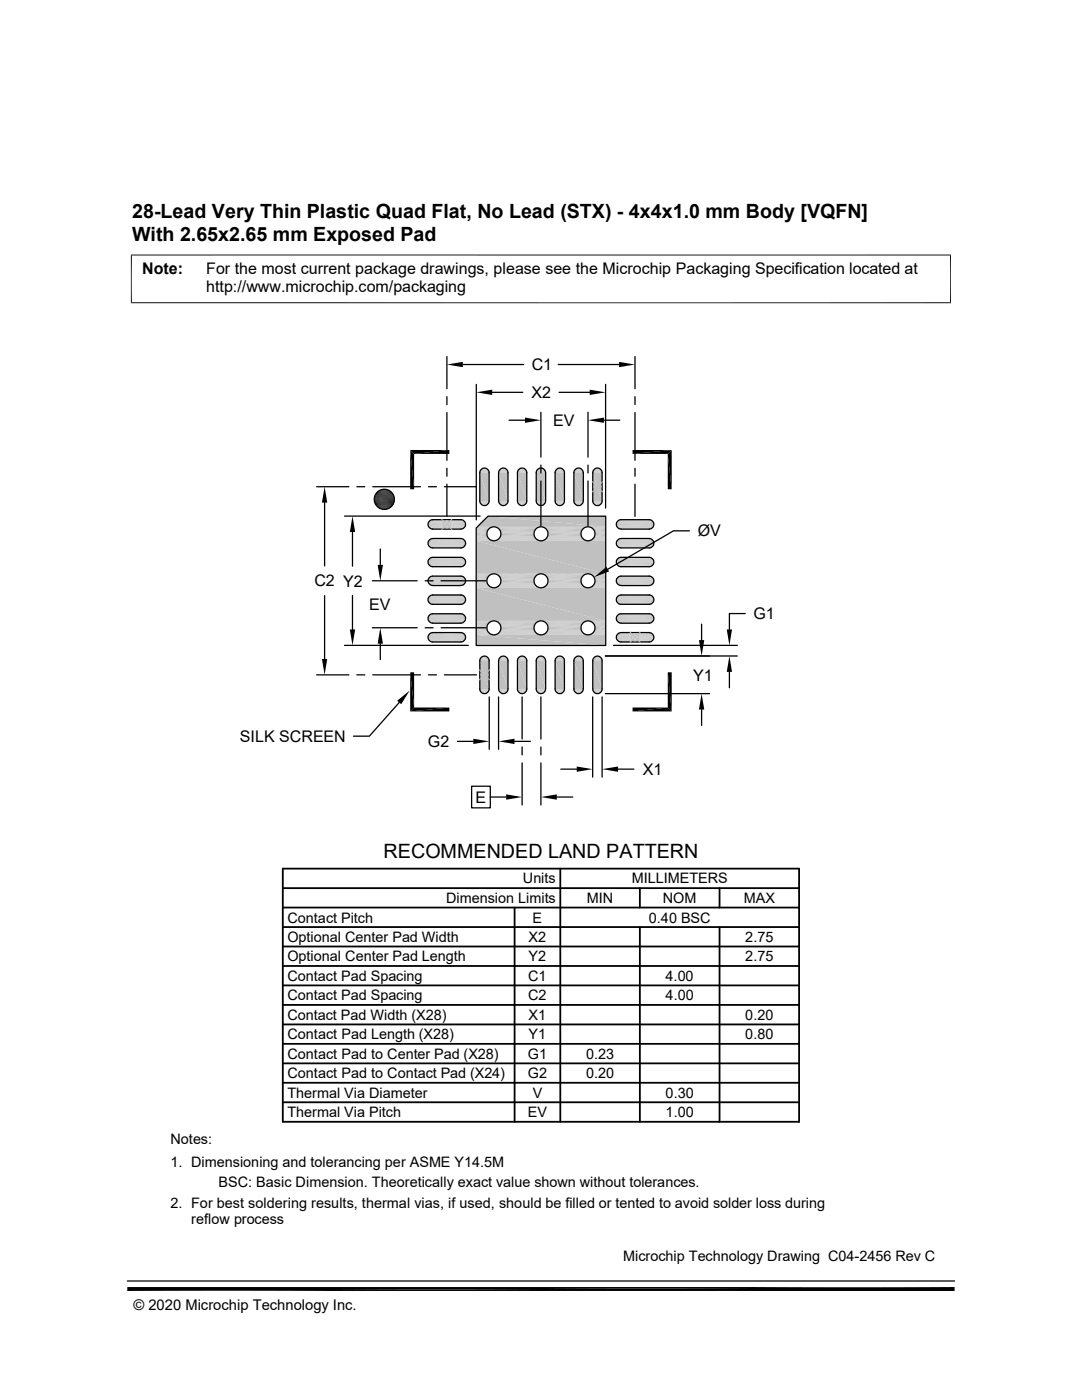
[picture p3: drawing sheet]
<svg xmlns="http://www.w3.org/2000/svg" width="216mm" height="279mm" viewBox="0 0 216 279" stroke-linecap="round" stroke-linejoin="round" font-family="sans-serif">
<g fill="#c0c0c0">
<path d="M107.8 93.4h.3z"/>
<path d="M107.9 93.4h.2z"/>
<path d="M119 93.4h.5z"/>
<path d="M119.1 93.4h.4z"/>
<path d="M115.2 93.4h.5z"/>
<path d="M115.4 93.4h.3z"/>
<path d="M111.4 93.4h.6z"/>
<path d="M111.6 93.4h.4z"/>
<path d="M103.9 93.4h.5z"/>
<path d="M104.1 93.4h.3z"/>
<path d="M100.2 93.4h.5z"/>
<path d="M100.3 93.4h.4z"/>
<path d="M96.4 93.4h.5z"/>
<path d="M96.6 93.4h.3z"/>
<path d="M107.6 93.5h.7z"/>
<path d="M107.8 93.4l.5 .1z"/>
<path d="M118.8 93.5h.8z"/>
<path d="M119 93.4l.6 .1z"/>
<path d="M115 93.5h.9z"/>
<path d="M115.2 93.4l.7 .1z"/>
<path d="M111.3 93.5h.8z"/>
<path d="M111.4 93.4l.7 .1z"/>
<path d="M103.8 93.5h.8z"/>
<path d="M103.9 93.4l.7 .1z"/>
<path d="M100 93.5h.8z"/>
<path d="M100.2 93.4l.6 .1z"/>
<path d="M96.2 93.5h.9z"/>
<path d="M96.4 93.4l.7 .1z"/>
<path d="M107.4 93.6h1.1z"/>
<path d="M107.6 93.5l.9 .1z"/>
<path d="M118.6 93.6h1.2z"/>
<path d="M118.8 93.5l1 .1z"/>
<path d="M114.9 93.6h1.1z"/>
<path d="M115 93.5l1 .1z"/>
<path d="M111.1 93.6h1.2z"/>
<path d="M111.3 93.5l1 .1z"/>
<path d="M103.6 93.6h1.2z"/>
<path d="M103.8 93.5l1 .1z"/>
<path d="M99.9 93.6h1.1z"/>
<path d="M100 93.5l1 .1z"/>
<path d="M96.1 93.6h1.1z"/>
<path d="M96.2 93.5l1 .1z"/>
<path d="M107.3 93.7l.1-.1 1.2 .1z"/>
<path d="M107.4 93.6l1.2 .1z"/>
<path d="M118.6 93.6l1.3 .1h-1.4z"/>
<path d="M118.6 93.6h1.2l.1 .1z"/>
<path d="M114.9 93.6l1.2 .1h-1.3z"/>
<path d="M114.9 93.6h1.1l.1 .1z"/>
<path d="M111.1 93.6l1.3 .1h-1.4z"/>
<path d="M111.1 93.6h1.2l.1 .1z"/>
<path d="M103.6 93.6l1.3 .1h-1.4z"/>
<path d="M103.6 93.6h1.2l.1 .1z"/>
<path d="M99.9 93.6l1.2 .1h-1.4z"/>
<path d="M99.9 93.6h1.1l.1 .1z"/>
<path d="M96.1 93.6l1.3 .1h-1.4z"/>
<path d="M96.1 93.6h1.1l.2 .1z"/>
<path d="M107.3 93.7l1.4 .1h-1.5z"/>
<path d="M107.3 93.7h1.3l.1 .1z"/>
<path d="M118.5 93.7l1.5 .1h-1.6z"/>
<path d="M118.5 93.7h1.4l.1 .1z"/>
<path d="M114.8 93.7l1.4 .1h-1.5z"/>
<path d="M114.8 93.7h1.3l.1 .1z"/>
<path d="M111 93.7l1.5 .1h-1.6z"/>
<path d="M111 93.7h1.4l.1 .1z"/>
<path d="M103.5 93.7l1.5 .1h-1.6z"/>
<path d="M103.5 93.7h1.4l.1 .1z"/>
<path d="M99.7 93.7l1.5 .1h-1.6z"/>
<path d="M99.7 93.7h1.4l.1 .1z"/>
<path d="M96 93.7l1.5 .1h-1.6z"/>
<path d="M96 93.7h1.4l.1 .1z"/>
<path d="M107.2 93.8l1.6 .2h-1.7z"/>
<path d="M107.2 93.8h1.5l.1 .2z"/>
<path d="M118.4 93.8l1.7 .2h-1.8z"/>
<path d="M118.4 93.8h1.6l.1 .2z"/>
<path d="M114.7 93.8l1.6 .2h-1.7z"/>
<path d="M114.7 93.8h1.5l.1 .2z"/>
<path d="M110.9 93.8l1.7 .2h-1.8z"/>
<path d="M110.9 93.8h1.6l.1 .2z"/>
<path d="M103.4 93.8l1.7 .2h-1.8z"/>
<path d="M103.4 93.8h1.6l.1 .2z"/>
<path d="M99.6 93.8l1.7 .2h-1.8z"/>
<path d="M99.6 93.8h1.6l.1 .2z"/>
<path d="M95.9 93.8l1.6 .2h-1.7z"/>
<path d="M95.9 93.8h1.6v.2z"/>
<path d="M107.1 94l1.8 .1h-1.9z"/>
<path d="M107.1 94h1.7l.1 .1z"/>
<path d="M118.3 94l1.8 .2h-1.8z"/>
<path d="M118.3 94h1.8v.2z"/>
<path d="M114.6 94l1.8 .2h-1.9z"/>
<path d="M114.6 94h1.7l.1 .2z"/>
<path d="M110.8 94l1.8 .2h-1.8z"/>
<path d="M110.8 94h1.8v.2z"/>
<path d="M103.3 94l1.8 .2h-1.8z"/>
<path d="M103.3 94h1.8v.2z"/>
<path d="M99.5 94l1.8 .2h-1.8z"/>
<path d="M99.5 94h1.8v.2z"/>
<path d="M95.8 94l1.8 .2h-1.9z"/>
<path d="M95.8 94h1.7l.1 .2z"/>
<path d="M118.3 94.2l1.8 .1h-1.8z"/>
<path d="M118.3 94.2h1.8v.1z"/>
<path d="M114.5 94.2l1.9 .1h-1.9z"/>
<path d="M114.5 94.2h1.9v.1z"/>
<path d="M110.8 94.2l1.8 .1h-1.8z"/>
<path d="M110.8 94.2h1.8v.1z"/>
<path d="M107 94.1l1.9 .2h-1.9z"/>
<path d="M107 94.1h1.9v.2z"/>
<path d="M103.3 94.2l1.8 .1h-1.8z"/>
<path d="M103.3 94.2h1.8v.1z"/>
<path d="M99.5 94.2l1.9 .1h-1.9z"/>
<path d="M99.5 94.2h1.8l.1 .1z"/>
<path d="M95.7 94.2l1.9 .1h-1.9z"/>
<path d="M95.7 94.2h1.9v.1z"/>
<path d="M118.3 94.3l1.8 5.7h-1.8z"/>
<path d="M118.3 94.3h1.8v5.7z"/>
<path d="M114.5 94.3l1.9 5.7h-1.9z"/>
<path d="M114.5 94.3h1.9v5.7z"/>
<path d="M110.8 94.3l1.8 5.7h-1.8z"/>
<path d="M110.8 94.3h1.8v5.7z"/>
<path d="M107 94.3l1.9 5.7h-1.9z"/>
<path d="M107 94.3h1.9v5.7z"/>
<path d="M103.3 94.3l1.8 5.7h-1.8z"/>
<path d="M103.3 94.3h1.8v5.7z"/>
<path d="M99.5 94.3l1.9 5.7h-1.9z"/>
<path d="M99.5 94.3h1.9v5.7z"/>
<path d="M95.7 94.3l1.9 5.7h-1.9z"/>
<path d="M95.7 94.3h1.9v5.7z"/>
<path d="M118.3 100l1.8 .1h-1.8z"/>
<path d="M118.3 100h1.8v.1z"/>
<path d="M114.5 100l1.9 .1h-1.9z"/>
<path d="M114.5 100h1.9v.1z"/>
<path d="M110.8 100l1.8 .1h-1.8z"/>
<path d="M110.8 100h1.8v.1z"/>
<path d="M107 100l1.9 .1h-1.9z"/>
<path d="M107 100h1.9v.1z"/>
<path d="M103.3 100l1.8 .1h-1.8z"/>
<path d="M103.3 100h1.8v.1z"/>
<path d="M95.7 100l1.9 .1h-1.9z"/>
<path d="M95.7 100h1.9v.1z"/>
<path d="M99.5 100l1.8 .1h-1.8z"/>
<path d="M99.5 100h1.9l-.1 .1z"/>
<path d="M118.3 100.1l1.8 .2h-1.8z"/>
<path d="M118.3 100.1h1.8v.2z"/>
<path d="M114.5 100.1l1.8 .2h-1.7z"/>
<path d="M114.5 100.1h1.9l-.1 .2z"/>
<path d="M110.8 100.1l1.8 .2h-1.8z"/>
<path d="M110.8 100.1h1.8v.2z"/>
<path d="M107 100.1l1.8 .2h-1.7z"/>
<path d="M107 100.1h1.9l-.1 .2z"/>
<path d="M103.3 100.1l1.8 .2h-1.8z"/>
<path d="M103.3 100.1h1.8v.2z"/>
<path d="M95.7 100.1l1.8 .2h-1.7z"/>
<path d="M95.7 100.1h1.9l-.1 .2z"/>
<path d="M99.5 100.1l1.8 .2h-1.7z"/>
<path d="M99.5 100.1h1.8v.2z"/>
<path d="M118.3 100.3l1.7 .2h-1.6z"/>
<path d="M118.3 100.3h1.8l-.1 .2z"/>
<path d="M114.6 100.3l1.6 .2h-1.5z"/>
<path d="M114.6 100.3h1.7l-.1 .2z"/>
<path d="M110.8 100.3l1.7 .2h-1.6z"/>
<path d="M110.8 100.3h1.8l-.1 .2z"/>
<path d="M107.1 100.3l1.6 .2h-1.6z"/>
<path d="M107.1 100.3h1.7l-.1 .2z"/>
<path d="M103.3 100.3l1.7 .2h-1.6z"/>
<path d="M103.3 100.3h1.8l-.1 .2z"/>
<path d="M95.8 100.3l1.7 .2h-1.6z"/>
<path d="M95.8 100.3h1.7v.2z"/>
<path d="M99.6 100.3l1.6 .2h-1.5z"/>
<path d="M99.6 100.3h1.7l-.1 .2z"/>
<path d="M118.4 100.5l1.5 .1h-1.4z"/>
<path d="M118.4 100.5h1.6l-.1 .1z"/>
<path d="M114.7 100.5l1.4 .1h-1.3z"/>
<path d="M114.7 100.5h1.5l-.1 .1z"/>
<path d="M110.9 100.5l1.5 .1h-1.4z"/>
<path d="M110.9 100.5h1.6l-.1 .1z"/>
<path d="M107.1 100.5l1.5 .1h-1.3z"/>
<path d="M107.1 100.5h1.6l-.1 .1z"/>
<path d="M103.4 100.5l1.5 .1h-1.4z"/>
<path d="M103.4 100.5h1.6l-.1 .1z"/>
<path d="M95.9 100.5l1.5 .1h-1.4z"/>
<path d="M95.9 100.5h1.6l-.1 .1z"/>
<path d="M99.7 100.5l1.4 .1h-1.3z"/>
<path d="M99.7 100.5h1.5l-.1 .1z"/>
<path d="M118.5 100.6l1.3 .1z"/>
<path d="M118.5 100.6h1.4l-.1 .1z"/>
<path d="M114.8 100.6l1.2 .1z"/>
<path d="M114.8 100.6h1.3l-.1 .1z"/>
<path d="M111 100.6l1.3 .1z"/>
<path d="M111 100.6h1.4l-.1 .1z"/>
<path d="M107.3 100.6l1.2 .1z"/>
<path d="M107.3 100.6h1.3l-.1 .1z"/>
<path d="M103.5 100.6l1.3 .1z"/>
<path d="M103.5 100.6h1.4l-.1 .1z"/>
<path d="M96 100.6l1.2 .1z"/>
<path d="M96 100.6h1.4l-.2 .1z"/>
<path d="M99.8 100.6l1.1 .2h-1z"/>
<path d="M99.8 100.6h1.3l-.2 .2z"/>
<path d="M118.6 100.7l1 .1z"/>
<path d="M118.6 100.7h1.2l-.2 .1z"/>
<path d="M114.9 100.7l1 .1z"/>
<path d="M114.9 100.7h1.1l-.1 .1z"/>
<path d="M111.1 100.7l1 .1z"/>
<path d="M111.1 100.7h1.2l-.2 .1z"/>
<path d="M107.4 100.7l1 .1z"/>
<path d="M107.4 100.7h1.1l-.1 .1z"/>
<path d="M103.6 100.7l1 .1z"/>
<path d="M103.6 100.7h1.2l-.2 .1z"/>
<path d="M96.1 100.7l1 .1z"/>
<path d="M96.1 100.7h1.1l-.1 .1z"/>
<path d="M99.9 100.8h.9z"/>
<path d="M99.9 100.8h1z"/>
<path d="M118.8 100.8l.7 .1z"/>
<path d="M118.8 100.8h.8z"/>
<path d="M115 100.8l.7 .1z"/>
<path d="M115 100.8h.9z"/>
<path d="M111.3 100.8l.7 .1z"/>
<path d="M111.3 100.8h.8z"/>
<path d="M107.5 100.8l.7 .1z"/>
<path d="M107.5 100.8h.9z"/>
<path d="M103.8 100.8l.6 .1z"/>
<path d="M103.8 100.8h.8z"/>
<path d="M96.2 100.8l.7 .1z"/>
<path d="M96.2 100.8h.9z"/>
<path d="M100.1 100.8l.5 .1z"/>
<path d="M100.1 100.8h.7z"/>
<path d="M119 100.9h.3z"/>
<path d="M119 100.9h.5z"/>
<path d="M115.2 100.9h.3z"/>
<path d="M115.2 100.9h.5z"/>
<path d="M111.4 100.9h.4z"/>
<path d="M111.4 100.9h.6z"/>
<path d="M107.7 100.9h.3z"/>
<path d="M107.7 100.9h.5z"/>
<path d="M103.9 100.9h.4z"/>
<path d="M103.9 100.9h.5z"/>
<path d="M100.2 100.9h.3z"/>
<path d="M100.2 100.9h.4z"/>
<path d="M96.4 100.9h.4z"/>
<path d="M96.4 100.9h.5z"/>
</g>
<g fill="none" stroke="#c0c0c0" stroke-width=".2">
<path d="M85.4 104.5h7.5M85.4 108.2h7.5M85.4 112h7.5M85.4 115.7h7.5M85.4 119.5h7.5M85.4 104.7h7.5M85.4 104.8h7.5M85.4 108.4h7.5M85.4 108.6h7.5M85.4 112.2h7.5M85.4 112.3h7.5M85.4 115.9h7.5"/>
<path d="M85.4 116.1h7.5M85.4 119.7h7.5M85.4 119.8h7.5M85.4 104.3h7.5M85.4 108.1h7.5M85.4 111.8h7.5M85.4 115.6h7.5M85.4 119.3h7.5M85.4 105h7.5M85.4 108.8h7.5M85.4 112.5h7.5M85.4 116.3h7.5"/>
<path d="M85.5 105.1h7.3M85.5 108.9h7.3M85.5 112.7h7.3M85.5 116.4h7.3M85.5 104.2h7.3M85.5 107.9h7.3M85.5 111.7h7.3M85.5 115.4h7.3M85.5 119.2h7.3M85.6 105.3h7.1M85.6 109.1h7.1M85.6 112.8h7.1"/>
<path d="M85.6 116.5h7.1M85.6 104h7.1M85.6 107.8h7.1M85.6 111.5h7.1M85.6 115.3h7.1M85.6 119h7.1M85.7 103.9h6.9M85.7 107.7h6.9M85.7 111.4h6.9M85.7 115.2h6.9M85.7 118.9h6.9M85.7 105.4h6.9"/>
<path d="M85.7 109.2h6.9M85.7 112.9h6.9M85.7 116.7h6.9M85.9 103.8h6.6M85.9 107.6h6.6M85.9 111.3h6.6M85.9 115.1h6.6M85.9 118.8h6.6M85.9 105.5h6.6M85.9 109.3h6.6M85.9 113h6.6M85.9 116.8h6.6"/>
<path d="M86 103.8h6.3M86 107.5h6.3M86 111.3h6.3M86 115h6.3M86 118.8h6.3M86 105.6h6.3M86 109.3h6.3M86 113.1h6.3M86 116.8h6.3M86.2 105.6h5.9M86.2 109.3h5.9M86.2 103.7h5.9"/>
<path d="M86.2 107.5h5.9M86.2 111.2h5.9M86.2 115h5.9M86.2 118.7h5.9M123 104.5h7.5M123 108.2h7.5M123 112h7.5M123 115.7h7.5M123 119.5h7.5M123 104.7h7.5M123 104.8h7.5M123 108.4h7.5"/>
<path d="M123 108.6h7.5M123 112.2h7.5M123 112.3h7.5M123 115.9h7.5M123 116.1h7.5M123 119.7h7.5M123 119.8h7.5M123 104.3h7.5M123 108.1h7.5M123 111.8h7.5M123 115.6h7.5M123 119.3h7.5"/>
<path d="M123 105h7.5M123 108.8h7.5M123 112.5h7.5M123 116.3h7.5M123.1 104.2h7.3M123.1 107.9h7.3M123.1 111.7h7.3M123.1 115.4h7.3M123.1 119.2h7.3M123.1 105.1h7.3M123.1 108.9h7.3M123.1 112.7h7.3"/>
<path d="M123.1 116.4h7.3M123.1 105.3h7.2M123.1 109.1h7.2M123.1 112.8h7.2M123.1 116.5h7.2M123.1 104h7.2M123.1 107.8h7.2M123.1 111.5h7.2M123.1 115.3h7.2M123.1 119h7.2M123.3 103.9h6.9M123.3 107.7h6.9"/>
<path d="M123.3 111.4h6.9M123.3 115.2h6.9M123.3 118.9h6.9M123.3 105.4h6.9M123.3 109.2h6.9M123.3 112.9h6.9M123.3 116.7h6.9M123.4 105.5h6.6M123.4 109.3h6.6M123.4 113h6.6M123.4 116.8h6.6M123.4 103.8h6.6"/>
<path d="M123.4 107.6h6.6M123.4 111.3h6.6M123.4 115.1h6.6M123.4 118.8h6.6M123.6 105.6h6.3M123.6 109.3h6.3M123.6 113.1h6.3M123.6 116.8h6.3M123.6 103.8h6.3M123.6 107.5h6.3M123.6 111.3h6.3M123.6 115h6.3"/>
<path d="M123.6 118.8h6.3M123.7 103.7h6M123.7 107.5h6M123.7 111.2h6M123.7 115h6M123.7 118.7h6M123.7 105.6h6M123.7 109.3h6M85.4 123.3h7.5M85.4 127h7.5M85.4 123.4h7.5M85.4 123.6h7.5"/>
<path d="M85.4 127.2h7.5M85.4 127.4h7.5M85.4 123.1h7.5M85.4 126.8h7.5M85.4 120h7.5M85.4 123.8h7.5M85.4 127.5h7.5M85.5 120.2h7.3M85.5 123.9h7.3M85.5 127.7h7.3M85.5 122.9h7.3M85.5 126.7h7.3"/>
<path d="M85.6 120.3h7.1M85.6 124.1h7.1M85.6 127.8h7.1M85.6 122.8h7.1M85.6 126.6h7.1M85.7 122.7h6.9M85.7 126.4h6.9M85.7 120.4h6.9M85.7 124.2h6.9M85.7 127.9h6.9M85.9 122.6h6.6M85.9 126.3h6.6"/>
<path d="M85.9 120.5h6.6M85.9 124.3h6.6M85.9 128h6.6M86 122.5h6.3M86 126.3h6.3M86 120.6h6.3M86 124.3h6.3M86 128.1h6.3M86.2 120.6h5.9M86.2 124.4h5.9M123 123.3h7.5M123 127h7.5"/>
<path d="M123 123.4h7.5M123 123.6h7.5M123 127.2h7.5M123 127.4h7.5M123 123.1h7.5M123 126.8h7.5M123 120h7.5M123 123.8h7.5M123 127.5h7.5M123.1 122.9h7.3M123.1 126.7h7.3M123.1 120.2h7.3"/>
<path d="M123.1 123.9h7.3M123.1 127.7h7.3M123.1 120.3h7.2M123.1 124.1h7.2M123.1 127.8h7.2M123.1 122.8h7.2M123.1 126.6h7.2M123.3 122.7h6.9M123.3 126.4h6.9M123.3 120.4h6.9M123.3 124.2h6.9M123.3 127.9h6.9"/>
<path d="M123.4 120.5h6.6M123.4 124.3h6.6M123.4 128h6.6M123.4 122.6h6.6M123.4 126.3h6.6M123.6 120.6h6.3M123.6 124.3h6.3M123.6 128.1h6.3M123.6 122.5h6.3M123.6 126.3h6.3M123.7 120.6h6M123.7 124.4h6"/>
</g>
<g fill="#c0c0c0">
<path d="M119 131h.5z"/>
<path d="M119.1 130.9l.4 .1z"/>
<path d="M115.2 131h.5z"/>
<path d="M115.4 130.9l.3 .1z"/>
<path d="M111.4 131h.6z"/>
<path d="M111.6 130.9l.4 .1z"/>
<path d="M107.7 131h.5z"/>
<path d="M107.8 130.9l.4 .1z"/>
<path d="M103.9 131h.5z"/>
<path d="M104.1 130.9l.3 .1z"/>
<path d="M100.2 131h.5z"/>
<path d="M100.3 130.9l.4 .1z"/>
<path d="M96.4 131h.5z"/>
<path d="M96.6 130.9l.3 .1z"/>
<path d="M118.8 131h.8z"/>
<path d="M119 131h.6z"/>
<path d="M115 131h.9z"/>
<path d="M115.2 131h.7z"/>
<path d="M111.3 131h.8z"/>
<path d="M111.4 131h.7z"/>
<path d="M107.5 131h.9z"/>
<path d="M107.7 131h.7z"/>
<path d="M103.8 131h.8z"/>
<path d="M103.9 131h.7z"/>
<path d="M100 131h.8z"/>
<path d="M100.2 131h.6z"/>
<path d="M96.2 131h.9z"/>
<path d="M96.4 131h.7z"/>
<path d="M118.6 131.1l.2-.1 1 .1z"/>
<path d="M118.8 131l1 .1z"/>
<path d="M114.9 131.1l.1-.1 1 .1z"/>
<path d="M115 131l1 .1z"/>
<path d="M111.1 131.1l.2-.1 1 .1z"/>
<path d="M111.3 131l1 .1z"/>
<path d="M107.4 131.1l.1-.1 1 .1z"/>
<path d="M107.5 131l1 .1z"/>
<path d="M103.6 131.1l.2-.1 1 .1z"/>
<path d="M103.8 131l1 .1z"/>
<path d="M99.9 131.1l.1-.1 1 .1z"/>
<path d="M100 131l1 .1z"/>
<path d="M96.1 131.1l.1-.1 1 .1z"/>
<path d="M96.2 131l1 .1z"/>
<path d="M118.5 131.2l.1-.1 1.3 .1z"/>
<path d="M118.6 131.1l1.3 .1z"/>
<path d="M114.8 131.2l.1-.1 1.2 .1z"/>
<path d="M114.9 131.1l1.2 .1z"/>
<path d="M111 131.2l.1-.1 1.3 .1z"/>
<path d="M111.1 131.1l1.3 .1z"/>
<path d="M107.3 131.2l.1-.1 1.2 .1z"/>
<path d="M107.4 131.1l1.2 .1z"/>
<path d="M103.5 131.2l.1-.1 1.3 .1z"/>
<path d="M103.6 131.1l1.3 .1z"/>
<path d="M99.7 131.2l.2-.1 1.2 .1z"/>
<path d="M99.9 131.1l1.2 .1z"/>
<path d="M96 131.2l.1-.1 1.3 .1z"/>
<path d="M96.1 131.1l1.3 .1z"/>
<path d="M118.5 131.2l1.5 .2h-1.6z"/>
<path d="M118.5 131.2h1.4l.1 .2z"/>
<path d="M114.8 131.2l1.4 .2h-1.5z"/>
<path d="M114.8 131.2h1.3l.1 .2z"/>
<path d="M111 131.2l1.5 .2h-1.6z"/>
<path d="M111 131.2h1.4l.1 .2z"/>
<path d="M107.3 131.2l1.4 .2h-1.6z"/>
<path d="M107.3 131.2h1.3l.1 .2z"/>
<path d="M103.5 131.2l1.5 .2h-1.6z"/>
<path d="M103.5 131.2h1.4l.1 .2z"/>
<path d="M99.7 131.2l1.5 .2h-1.6z"/>
<path d="M99.7 131.2h1.4l.1 .2z"/>
<path d="M96 131.2l1.5 .2h-1.6z"/>
<path d="M96 131.2h1.4l.1 .2z"/>
<path d="M118.4 131.4l1.7 .1h-1.8z"/>
<path d="M118.4 131.4h1.6l.1 .1z"/>
<path d="M114.7 131.4l1.6 .1h-1.7z"/>
<path d="M114.7 131.4h1.5l.1 .1z"/>
<path d="M110.9 131.4l1.7 .1h-1.8z"/>
<path d="M110.9 131.4h1.6l.1 .1z"/>
<path d="M107.1 131.4l1.7 .1h-1.7z"/>
<path d="M107.1 131.4h1.6l.1 .1z"/>
<path d="M103.4 131.4l1.7 .1h-1.8z"/>
<path d="M103.4 131.4h1.6l.1 .1z"/>
<path d="M99.6 131.4l1.7 .1h-1.8z"/>
<path d="M99.6 131.4h1.6l.1 .1z"/>
<path d="M95.9 131.4l1.6 .1h-1.7z"/>
<path d="M95.9 131.4h1.6v.1z"/>
<path d="M118.3 131.5l1.8 .2h-1.8z"/>
<path d="M118.3 131.5h1.8v.2z"/>
<path d="M114.6 131.5l1.8 .2h-1.9z"/>
<path d="M114.6 131.5h1.7l.1 .2z"/>
<path d="M110.8 131.5l1.8 .2h-1.8z"/>
<path d="M110.8 131.5h1.8v.2z"/>
<path d="M107.1 131.5l1.8 .2h-1.9z"/>
<path d="M107.1 131.5h1.7l.1 .2z"/>
<path d="M103.3 131.5l1.8 .2h-1.8z"/>
<path d="M103.3 131.5h1.8v.2z"/>
<path d="M99.5 131.5l1.8 .2h-1.8z"/>
<path d="M99.5 131.5h1.8v.2z"/>
<path d="M95.8 131.5l1.8 .2h-1.9z"/>
<path d="M95.8 131.5h1.7l.1 .2z"/>
<path d="M118.3 131.7l1.8 .2h-1.8z"/>
<path d="M118.3 131.7h1.8v.2z"/>
<path d="M114.5 131.7l1.9 .2h-1.9z"/>
<path d="M114.5 131.7h1.9v.2z"/>
<path d="M110.8 131.7l1.8 .2h-1.8z"/>
<path d="M110.8 131.7h1.8v.2z"/>
<path d="M107 131.7l1.9 .2h-1.9z"/>
<path d="M107 131.7h1.9v.2z"/>
<path d="M103.3 131.7l1.8 .2h-1.8z"/>
<path d="M103.3 131.7h1.8v.2z"/>
<path d="M99.5 131.7l1.9 .2h-1.9z"/>
<path d="M99.5 131.7h1.8l.1 .2z"/>
<path d="M95.7 131.7l1.9 .2h-1.9z"/>
<path d="M95.7 131.7h1.9v.2z"/>
<path d="M118.3 131.9l1.8 5.6h-1.8z"/>
<path d="M118.3 131.9h1.8v5.6z"/>
<path d="M114.5 131.9l1.9 5.6h-1.9z"/>
<path d="M114.5 131.9h1.9v5.6z"/>
<path d="M110.8 131.9l1.8 5.6h-1.8z"/>
<path d="M110.8 131.9h1.8v5.6z"/>
<path d="M107 131.9l1.9 5.6h-1.9z"/>
<path d="M107 131.9h1.9v5.6z"/>
<path d="M103.3 131.9l1.8 5.6h-1.8z"/>
<path d="M103.3 131.9h1.8v5.6z"/>
<path d="M99.5 131.9l1.9 5.6h-1.9z"/>
<path d="M99.5 131.9h1.9v5.6z"/>
<path d="M95.7 131.9l1.9 5.6h-1.9z"/>
<path d="M95.7 131.9h1.9v5.6z"/>
<path d="M118.3 137.5l1.8 .2h-1.8z"/>
<path d="M118.3 137.5h1.8v.2z"/>
<path d="M114.5 137.5l1.9 .2h-1.9z"/>
<path d="M114.5 137.5h1.9v.2z"/>
<path d="M110.8 137.5l1.8 .2h-1.8z"/>
<path d="M110.8 137.5h1.8v.2z"/>
<path d="M107 137.5l1.9 .2h-1.9z"/>
<path d="M107 137.5h1.9v.2z"/>
<path d="M103.3 137.5l1.8 .2h-1.8z"/>
<path d="M103.3 137.5h1.8v.2z"/>
<path d="M99.5 137.5l1.8 .2h-1.8z"/>
<path d="M99.5 137.5h1.9l-.1 .2z"/>
<path d="M95.7 137.5l1.9 .2h-1.9z"/>
<path d="M95.7 137.5h1.9v.2z"/>
<path d="M118.3 137.7l1.8 .1h-1.8z"/>
<path d="M118.3 137.7h1.8v.1z"/>
<path d="M114.5 137.7l1.8 .1h-1.7z"/>
<path d="M114.5 137.7h1.9l-.1 .1z"/>
<path d="M110.8 137.7l1.8 .1h-1.8z"/>
<path d="M110.8 137.7h1.8v.1z"/>
<path d="M107 137.7l1.8 .1h-1.7z"/>
<path d="M107 137.7h1.9l-.1 .1z"/>
<path d="M103.3 137.7l1.8 .1h-1.8z"/>
<path d="M103.3 137.7h1.8v.1z"/>
<path d="M99.5 137.7l1.8 .1h-1.8z"/>
<path d="M99.5 137.7h1.8v.1z"/>
<path d="M95.7 137.7l1.8 .1h-1.7z"/>
<path d="M95.7 137.7h1.9l-.1 .1z"/>
<path d="M118.3 137.8l1.7 .2h-1.6z"/>
<path d="M118.3 137.8h1.8l-.1 .2z"/>
<path d="M114.6 137.8l1.6 .2h-1.5z"/>
<path d="M114.6 137.8h1.7l-.1 .2z"/>
<path d="M110.8 137.8l1.7 .2h-1.6z"/>
<path d="M110.8 137.8h1.8l-.1 .2z"/>
<path d="M107.1 137.8l1.6 .2h-1.6z"/>
<path d="M107.1 137.8h1.7l-.1 .2z"/>
<path d="M103.3 137.8l1.7 .2h-1.6z"/>
<path d="M103.3 137.8h1.8l-.1 .2z"/>
<path d="M99.5 137.8l1.7 .2h-1.6z"/>
<path d="M99.5 137.8h1.8l-.1 .2z"/>
<path d="M95.8 137.8l1.7 .2h-1.6z"/>
<path d="M95.8 137.8h1.7v.2z"/>
<path d="M118.4 138l1.5 .1h-1.4z"/>
<path d="M118.4 138h1.6l-.1 .1z"/>
<path d="M114.7 138l1.4 .1h-1.3z"/>
<path d="M114.7 138h1.5l-.1 .1z"/>
<path d="M110.9 138l1.5 .1h-1.4z"/>
<path d="M110.9 138h1.6l-.1 .1z"/>
<path d="M107.1 138l1.5 .1h-1.3z"/>
<path d="M107.1 138h1.6l-.1 .1z"/>
<path d="M103.4 138l1.5 .1h-1.4z"/>
<path d="M103.4 138h1.6l-.1 .1z"/>
<path d="M99.6 138l1.5 .1h-1.4z"/>
<path d="M99.6 138h1.6l-.1 .1z"/>
<path d="M95.9 138l1.5 .1h-1.4z"/>
<path d="M95.9 138h1.6l-.1 .1z"/>
<path d="M118.5 138.1l1.3 .2h-1.2z"/>
<path d="M118.5 138.1h1.4l-.1 .2z"/>
<path d="M114.8 138.1l1.2 .2h-1.1z"/>
<path d="M114.8 138.1h1.3l-.1 .2z"/>
<path d="M111 138.1l1.3 .2h-1.2z"/>
<path d="M111 138.1h1.4l-.1 .2z"/>
<path d="M107.3 138.1l1.2 .2h-1.1z"/>
<path d="M107.3 138.1h1.3l-.1 .2z"/>
<path d="M103.5 138.1l1.3 .2h-1.2z"/>
<path d="M103.5 138.1h1.4l-.1 .2z"/>
<path d="M99.7 138.1l1.3 .2h-1.1z"/>
<path d="M99.7 138.1h1.4l-.1 .2z"/>
<path d="M96 138.1l1.2 .2h-1.1z"/>
<path d="M96 138.1h1.4l-.2 .2z"/>
<path d="M118.6 138.3h1z"/>
<path d="M118.6 138.3h1.2z"/>
<path d="M114.9 138.3h1z"/>
<path d="M114.9 138.3h1.1z"/>
<path d="M111.1 138.3h1z"/>
<path d="M111.1 138.3h1.2z"/>
<path d="M107.4 138.3h1z"/>
<path d="M107.4 138.3h1.1z"/>
<path d="M103.6 138.3h1z"/>
<path d="M103.6 138.3h1.2z"/>
<path d="M99.9 138.3h.9z"/>
<path d="M99.9 138.3h1.1z"/>
<path d="M96.1 138.3h1z"/>
<path d="M96.1 138.3h1.1z"/>
<path d="M118.8 138.3l.7 .1z"/>
<path d="M118.8 138.3h.8z"/>
<path d="M115 138.3l.7 .1z"/>
<path d="M115 138.3h.9z"/>
<path d="M111.3 138.3l.7 .1z"/>
<path d="M111.3 138.3h.8z"/>
<path d="M107.5 138.3l.7 .1z"/>
<path d="M107.5 138.3h.9z"/>
<path d="M103.8 138.3l.6 .1z"/>
<path d="M103.8 138.3h.8z"/>
<path d="M100 138.3l.7 .1z"/>
<path d="M100 138.3h.8z"/>
<path d="M96.2 138.3l.7 .1z"/>
<path d="M96.2 138.3h.9z"/>
<path d="M119 138.4h.3z"/>
<path d="M119 138.4h.5z"/>
<path d="M115.2 138.4h.3z"/>
<path d="M115.2 138.4h.5z"/>
<path d="M111.4 138.4h.4z"/>
<path d="M111.4 138.4h.6z"/>
<path d="M107.7 138.4h.3z"/>
<path d="M107.7 138.4h.5z"/>
<path d="M103.9 138.4h.4z"/>
<path d="M103.9 138.4h.5z"/>
<path d="M100.2 138.4h.3z"/>
<path d="M100.2 138.4h.5z"/>
<path d="M96.4 138.4h.4z"/>
<path d="M96.4 138.4h.5z"/>
<path d="M97.4 103l23.5 2.1h-25.7z"/>
<path d="M97.4 103h23.5v2.1z"/>
</g>
<g fill="none" stroke="#c0c0c0" stroke-width=".2">
<path d="M95 105.4h2.8M95 105.5h2.7M95 107.6h2.7M95 107.7h2.9M95 107.8h3.2M95 107.9h3.4M95 105.3h2.9M95.1 105.2h3.1M95.2 105.2h3.2M98.7 105.2h9.1M98.7 107.9h9.1M98.9 105.2h8.6"/>
<path d="M98.9 107.8h8.6M99.2 105.3h8.1M99.2 107.7h8.1M99.4 107.6h7.7M99.4 105.5h7.7M108.1 105.2h9.1M108.1 107.9h9.1M108.3 105.2h8.6M108.3 107.8h8.6M108.6 105.3h8.1M108.6 107.7h8.1M108.8 105.5h7.7"/>
<path d="M108.8 107.6h7.7M117.5 105.2h3.4M117.5 107.9h3.4M117.7 105.2h3.2M117.7 107.8h3.2M118 105.3h2.9M118 107.7h2.9M118.2 107.6h2.7M118.2 105.5h2.7"/>
</g>
<path d="M95 105.7h2.5M95 107.4h2.5M99.6 105.7h7.3M99.6 107.4h7.3M109 107.4h7.3M109 105.7h7.3M118.4 105.7h2.5M118.4 107.4h2.5" fill="none" stroke="#c0c0c0" stroke-width=".21"/>
<path d="M95 105.9h2.3M95 107.2h2.3M99.7 107.2h7M99.7 105.9h7M109.1 105.9h7M109.1 107.2h7M118.5 107.2h2.4M118.5 105.9h2.4" fill="none" stroke="#c0c0c0" stroke-width=".23"/>
<g fill="none" stroke="#c0c0c0" stroke-width=".25">
<path d="M95 106.2h2.2M95 106.4h2.2M95 106.7h2.2M95 106.9h2.2M99.9 106.2h6.7M99.9 106.9h6.7M99.9 106.7h6.7M99.9 106.4h6.7M109.3 106.9h6.7M109.3 106.2h6.7M109.3 106.7h6.7M109.3 106.4h6.7"/>
<path d="M118.6 106.2h2.3M118.6 106.9h2.3M118.7 106.7h2.2M118.7 106.4h2.2"/>
</g>
<g fill="#c0c0c0">
<path d="M95 107.9l25.9 6.6h-25.9z"/>
<path d="M95 107.9h25.9v6.6z"/>
</g>
<g fill="none" stroke="#c0c0c0" stroke-width=".2">
<path d="M95 114.5h3.4M95 114.6h3.2M95 114.7h2.9M95 114.9h2.7M95 115.1h2.5M95 116.8h2.5M95 117h2.7M95 117.1h2.9M95 117.2h3.2M95 117.3h3.4M98.7 114.5h9.1M98.7 117.3h9.1"/>
<path d="M98.9 114.6h8.6M98.9 117.2h8.6M99.2 114.7h8.1M99.2 117.1h8.1M99.4 117h7.7M99.4 114.9h7.7M99.6 115.1h7.3M99.6 116.8h7.3M108.1 114.5h9.1M108.1 117.3h9.1M108.3 114.6h8.6M108.3 117.2h8.6"/>
<path d="M108.6 114.7h8.1M108.6 117.1h8.1M108.8 114.9h7.7M108.8 117h7.7M109 116.8h7.3M109 115.1h7.3M117.5 114.5h3.4M117.5 117.3h3.4M117.7 114.6h3.2M117.7 117.2h3.2M118 114.7h2.9M118 117.1h2.9"/>
<path d="M118.2 117h2.7M118.2 114.9h2.7M118.4 115.1h2.5M118.4 116.8h2.5"/>
</g>
<path d="M95 115.3h2.3M95 116.6h2.3M99.7 116.6h7M99.7 115.3h7M109.1 115.3h7M109.1 116.6h7M118.5 116.6h2.4M118.5 115.3h2.4" fill="none" stroke="#c0c0c0" stroke-width=".23"/>
<path d="M95 115.5h2.2M95 115.8h2.2M95 116.3h2.2M99.9 115.5h6.7M99.9 116.3h6.7M99.9 115.8h6.7M109.3 116.3h6.7M109.3 115.5h6.7M109.3 115.8h6.7M118.6 115.5h2.3M118.6 116.3h2.3M118.7 115.8h2.2" fill="none" stroke="#c0c0c0" stroke-width=".25"/>
<path d="M95 116h2.2M99.9 116h6.7M109.3 116h6.7M118.7 116h2.2" fill="none" stroke="#c0c0c0" stroke-width=".28"/>
<g fill="#c0c0c0">
<path d="M95 117.3l25.9 6.6h-25.9z"/>
<path d="M95 117.3h25.9v6.6z"/>
</g>
<g fill="none" stroke="#c0c0c0" stroke-width=".2">
<path d="M95 123.9h3.4M95 124h3.2M95 124.1h2.9M95 124.3h2.7M95 126.3h2.7M95 126.5h2.9M95 126.6h3.2M95 126.7h3.4M98.7 123.9h9.1M98.7 126.7h9.1M98.9 124h8.6M98.9 126.6h8.6"/>
<path d="M99.2 124.1h8.1M99.2 126.5h8.1M99.4 126.3h7.7M99.4 124.3h7.7M108.1 123.9h9.1M108.1 126.7h9.1M108.3 124h8.6M108.3 126.6h8.6M108.6 124.1h8.1M108.6 126.5h8.1M108.8 124.3h7.7M108.8 126.3h7.7"/>
<path d="M117.5 123.9h3.4M117.5 126.7h3.4M117.7 124h3.2M117.7 126.6h3.2M118 124.1h2.9M118 126.5h2.9M118.2 126.3h2.7M118.2 124.3h2.7"/>
</g>
<path d="M95 124.5h2.5M95 126.2h2.5M99.6 124.5h7.3M99.6 126.2h7.3M109 126.2h7.3M109 124.5h7.3M118.4 124.5h2.5M118.4 126.2h2.5" fill="none" stroke="#c0c0c0" stroke-width=".21"/>
<path d="M95 124.7h2.3M95 125.9h2.3M99.7 125.9h7M99.7 124.7h7M109.1 124.7h7M109.1 125.9h7M118.5 125.9h2.4M118.5 124.7h2.4" fill="none" stroke="#c0c0c0" stroke-width=".23"/>
<g fill="none" stroke="#c0c0c0" stroke-width=".25">
<path d="M95 124.9h2.2M95 125.2h2.2M95 125.4h2.2M95 125.7h2.2M99.9 124.9h6.7M99.9 125.7h6.7M99.9 125.4h6.7M99.9 125.2h6.7M109.3 125.7h6.7M109.3 124.9h6.7M109.3 125.4h6.7M109.3 125.2h6.7"/>
<path d="M118.6 124.9h2.3M118.6 125.7h2.3M118.7 125.4h2.2M118.7 125.2h2.2"/>
</g>
<g fill="#c0c0c0">
<path d="M95 126.7l25.9 2.1h-25.9z"/>
<path d="M95 126.7h25.9v2.1z"/>
</g>
<g fill="none" stroke="#000" stroke-width=".25">
<path d="M89.2 71.2v6.4M89.2 79.2v1.6M92.4 72.7h12.1M95 76.7v27.1M98.2 78.3h6.1M111.4 72.7h12.1M111.6 78.3h6.1M120.8 76.7v24.7M126.7 71.2v6.4M126.7 79.2v1.6M63.2 97.1h6.4M71.2 97.1h1.6"/>
<path d="M74.4 97.1h9.5M85.5 97.1h1.6M88.7 97.1h6.4M89.2 82.3v9.6M89.2 93.5v1.5M89.2 96.6v6.5M96.1 93.6a.92 .92 0 0 1 1-.1 .92 .92 0 0 1 .5 .8v5.7a.93 .93 0 0 1-.9 .9 .93 .93 0 0 1-1-.9v-5.7l.1-.4zM99.5 94.3v5.7M99.5 94.3a.93 .93 0 0 1 .9-.9 .93 .93 0 0 1 1 .9v5.7a.93 .93 0 0 1-1 .9 .93 .93 0 0 1-.9-.9M101.6 83.9h3.2M103.6 93.6a.92 .92 0 0 1 1-.1 .92 .92 0 0 1 .5 .8v5.7a.93 .93 0 0 1-.9 .9 .93 .93 0 0 1-.9-.9v-5.7v-.4zM107.9 82.3v8.9"/>
<path d="M107.9 92.8v1.6M107.9 96v8.9M108.9 94.3a.93 .93 0 0 0-1-.9 .93 .93 0 0 0-.9 .9v5.7a.93 .93 0 0 0 .9 .9 .93 .93 0 0 0 1-.9M108.9 94.3v5.7M111.1 93.6a.92 .92 0 0 1 1-.1 .92 .92 0 0 1 .5 .8v5.7a.93 .93 0 0 1-.9 .9 .93 .93 0 0 1-.9-.9v-5.7v-.4zM114.9 93.6a.93 .93 0 0 1 1-.1 .93 .93 0 0 1 .5 .8v5.7a.93 .93 0 0 1-1 .9 .93 .93 0 0 1-.9-.9v-5.7l.1-.4zM117.3 82.3v8.9M117.3 92.8v1.6M117.3 96v8.9M118.6 93.6a.92 .92 0 0 1 1-.1 .92 .92 0 0 1 .5 .8v5.7a.93 .93 0 0 1-.9 .9 .93 .93 0 0 1-.9-.9v-5.7l.1-.4zM120.5 83.9h3.2M126.7 82.3v9.6"/>
<path d="M126.7 93.5v1.5M126.7 96.6v6.5M64.8 100.3v12.6M64.8 118.9v12.6M68.7 103h27.1M70.3 106.2v6.8M70.3 118.8v6.8M74.3 115.9h8.9M75.9 109.6v3.1M84.8 115.9h1.6M85.6 111.6l.3-.3 .4-.1h5.7a.93 .93 0 0 1 .9 1 .93 .93 0 0 1-.9 .9h-5.7a.92 .92 0 0 1-.8-.5 .92 .92 0 0 1 .1-1zM85.8 119l.5-.3h5.7a.93 .93 0 0 1 .9 1 .93 .93 0 0 1-.9 .9h-5.7a.92 .92 0 0 1-.8-.6 .92 .92 0 0 1 .3-1z"/>
<path d="M86.3 116.9h5.7M86.3 105.6h5.7M86.3 107.5h5.7M88 115.9h9M92 105.6a.93 .93 0 0 0 .9-1 .93 .93 0 0 0-.9-.9h-5.7a.93 .93 0 0 0-.9 .9 .93 .93 0 0 0 .9 1M92 107.5a.93 .93 0 0 1 .9 .9 .93 .93 0 0 1-.9 .9h-5.7a.93 .93 0 0 1-.9-.9 .93 .93 0 0 1 .9-.9M92 116.8a.93 .93 0 0 0 .9-.9 .93 .93 0 0 0-.9-.9h-5.7a.93 .93 0 0 0-.9 .9 .93 .93 0 0 0 .9 .9M97.4 103h23.5v25.8h-25.9v-23.4zM123.2 119.1l.3-.3 .4-.1h5.6a.93 .93 0 0 1 1 1 .93 .93 0 0 1-1 .9h-5.6a.92 .92 0 0 1-.8-.5 .92 .92 0 0 1 .1-1zM123.3 111.4l.6-.2h5.6a.93 .93 0 0 1 1 1 .93 .93 0 0 1-1 .9h-5.6a.92 .92 0 0 1-.9-.6 .92 .92 0 0 1 .3-1.1zM123.9 116.9h5.6M123.9 105.6h5.6"/>
<path d="M123.9 107.5h5.6M129.5 116.8a.93 .93 0 0 0 1-.9 .93 .93 0 0 0-1-.9h-5.6a.93 .93 0 0 0-.9 .9 .93 .93 0 0 0 .9 .9M129.5 107.5a.93 .93 0 0 1 1 .9 .93 .93 0 0 1-1 .9h-5.6a.93 .93 0 0 1-.9-.9 .93 .93 0 0 1 .9-.9M129.5 105.6a.93 .93 0 0 0 1-1 .93 .93 0 0 0-1-.9h-5.6a.93 .93 0 0 0-.9 .9 .93 .93 0 0 0 .9 1M137.6 105.9h-3.2l-13.1 7.7M63.2 134.7h6.4M68.7 128.8h24.8M71.2 134.7h1.6M74.3 125.3h8.9M74.4 134.7h9.5M75.9 128.5v3.1M84.8 125.3h1.6"/>
<path d="M85.5 134.7h1.6M85.6 122.9l.3-.3 .4-.1h5.7a.93 .93 0 0 1 .9 .9 .93 .93 0 0 1-.9 1h-5.7a.92 .92 0 0 1-.8-.6 .92 .92 0 0 1 .1-.9zM85.6 126.6l.7-.4 5.7 .1a.93 .93 0 0 1 .9 .9 .93 .93 0 0 1-.9 .9h-5.7a.92 .92 0 0 1-.8-.5 .92 .92 0 0 1 .1-1zM88 125.3h9M88.7 134.7h6.4M96.1 131.1a.92 .92 0 0 1 1-.1 .92 .92 0 0 1 .5 .9v5.6a.93 .93 0 0 1-.9 .9 .93 .93 0 0 1-1-.9v-5.6l.1-.4zM97.6 139.1v10.4M99.5 131.9v5.6M99.5 139.1v10.4M99.5 131.9a.93 .93 0 0 1 .9-1 .93 .93 0 0 1 1 1v5.6a.93 .93 0 0 1-1 .9 .93 .93 0 0 1-.9-.9M103.6 131.1a.92 .92 0 0 1 1-.1 .92 .92 0 0 1 .5 .9v5.6a.93 .93 0 0 1-.9 .9 .93 .93 0 0 1-.9-.9v-5.6v-.4zM104.2 139.1v8.4"/>
<path d="M107.9 139.1v8.4M108.9 131.9a.93 .93 0 0 0-1-1 .93 .93 0 0 0-.9 1v5.6a.93 .93 0 0 0 .9 .9 .93 .93 0 0 0 1-.9M108.9 131.9v5.6M111.1 131.1a.92 .92 0 0 1 1-.1 .92 .92 0 0 1 .5 .9v5.6a.93 .93 0 0 1-.9 .9 .93 .93 0 0 1-.9-.9v-5.6v-.4zM114.9 131.1a.92 .92 0 0 1 1-.1 .92 .92 0 0 1 .5 .9v5.6a.93 .93 0 0 1-1 .9 .93 .93 0 0 1-.9-.9v-5.6l.1-.4zM118.3 139.1v16M118.6 131.1a.92 .92 0 0 1 1-.1 .92 .92 0 0 1 .5 .9v5.6a.93 .93 0 0 1-.9 .9 .93 .93 0 0 1-.9-.9v-5.6l.1-.4zM120.1 139.1v16M120.8 138.4h20.8M120.8 130.9h26.3M122.4 128.8h24.7M123.3 126.5l.6-.2h5.6a.93 .93 0 0 1 1 .9 .93 .93 0 0 1-1 .9h-5.6a.92 .92 0 0 1-.9-.6 .92 .92 0 0 1 .3-1z"/>
<path d="M123.3 122.7l.6-.2h5.6a.94 .94 0 0 1 1 .9 .94 .94 0 0 1-1 1h-5.6a.92 .92 0 0 1-.9-.7 .92 .92 0 0 1 .3-1zM140 124.6v3.1M145.5 134.1v3.2M148.7 122.4h-3.2v3.2M79.7 140.2l-6 6.7h-3.2M91.3 148h3.1M94.1 156.9h3.7v4.3h-3.7zM97.8 159.1h3.2M102.7 148h3.1M104.2 149.1v1.6M104.2 152.3v8.4M107.9 149.1v1.6"/>
<path d="M107.9 152.3v8.4M111.1 159.1h3.2M111.9 153.5h3.2M123.3 153.5h3.2M140 141.6v3.2M25.4 255.7h165.1"/>
<circle cx="76.7" cy="99.7" r="2.01"/>
<circle cx="98.6" cy="115.9" r="1.4"/>
<circle cx="98.6" cy="106.5" r="1.4"/>
<circle cx="107.9" cy="106.5" r="1.4"/>
<circle cx="107.9" cy="115.9" r="1.4"/>
<circle cx="117.3" cy="106.5" r="1.4"/>
<circle cx="117.3" cy="115.9" r="1.4"/>
<circle cx="98.6" cy="125.3" r="1.4"/>
<circle cx="107.9" cy="125.3" r="1.4"/>
<circle cx="117.3" cy="125.3" r="1.4"/>
</g>
<g fill="none" stroke="#c0c0c0" stroke-width=".2">
<path d="M118.2 96.1l2 2.1M120.2 96.1l-2 2.1M88.1 103.6l2.1 2.1M90.2 103.6l-2.1 2.1M95.7 133.7l2 2M97.7 133.7l-2 2M125.7 126.2l2 2M127.7 126.2l-2 2"/>
<circle cx="119.2" cy="97.2" r=".71"/>
<circle cx="89.2" cy="104.6" r=".71"/>
<circle cx="96.7" cy="134.7" r=".71"/>
<circle cx="126.7" cy="127.2" r=".71"/>
</g>
<g fill="none" stroke="#000" stroke-width=".36">
<path d="M56.4 177.2h103M56.4 173.4h103v50.5h-103zM111.8 173.4v50.5M127.7 177.2v3.9M143.6 177.2v3.9M56.4 181.1h103M56.4 188.9h103M56.4 185h103M56.4 192.8h103M56.4 196.7h103M102.7 181.1v42.8M127.7 185v38.9"/>
<path d="M143.6 185v38.9M56.4 200.6h103M56.4 204.4h103M56.4 212.2h103M56.4 208.3h103M56.4 220h103M56.4 216.1h103"/>
</g>
<g fill="#000">
<path d="M89.2 72.7l3.2-.5v1.1zM95 78.3l3.2-.5v1zM117.7 77.8l3.1 .5-3.1 .5zM123.5 72.2l3.2 .5-3.2 .6zM75.9 97.8l1.8 .1zM75.9 97.8h1.6zM76 97.7l1.5 .1zM76 97.7h1.3zM76.2 97.7h1.1zM76.2 97.7h1zM76.4 97.6l.8 .1zM76.4 97.6h.5z"/>
<path d="M81.9 89.8l.7 7.8h-.7zM81.9 89.8h7.8l-7.1 .8zM81.9 89.8l.7 .8v7zM82.6 90.6l7.1-.8v.8zM104.8 83.3l3.1 .6-3.1 .5zM117.3 83.9l3.2-.6v1.1zM126.2 89.8h7.8l-7.8 .8zM126.2 90.6l7.8-.8-.8 .8zM133.2 90.6l.8 7h-.8zM133.2 90.6l.8-.8v7.8zM64.8 97.1l.5 3.2h-1.1zM70.3 103l.6 3.2h-1.1z"/>
<path d="M75.4 112.7h1l-.5 3.2zM75.7 101.4l1.8 .1zM75.9 101.5l1.4 .1zM75.9 101.5h1.6zM76 101.6h1.2zM76 101.6h1.3zM76.2 101.6l.7 .1zM76.2 101.6h1zM76.4 101.7h.5zM118.5 115.2l2.5-2.1 .5 .9zM64.2 131.5h1.1l-.5 3.2zM69.8 125.6h1.1l-.6 3.2z"/>
<path d="M75.9 125.3l.5 3.2h-1zM79.2 139.8l2.5-2-1.6 2.7zM133.2 134.2l.8 7.8-.8-.8zM133.2 134.2h.8v7.8zM139.5 127.7h1l-.5 3.2zM145.5 130.9l.6 3.2h-1.1zM145 125.6h1.1l-.6 3.2zM81.9 134.2l.7 7-.7 .8zM81.9 134.2h.7v7zM81.9 142l7.8-.8v.8zM82.6 141.2h7.1l-7.8 .8zM94.4 147.4l3.2 .6-3.2 .5z"/>
<path d="M101 158.5l3.2 .6-3.2 .5zM99.5 148l3.2-.6v1.1zM107.9 159.1l3.2-.6v1.1zM115.1 153l3.2 .5-3.2 .5zM120.1 153.5l3.2-.5v1zM126.2 141.2h7l-7 .8zM126.2 142l7-.8 .8 .8zM140 138.4l.5 3.2h-1zM25.4 256.9h165.1l-165.1 .7zM25.4 257.6l165.1-.7v.7z"/>
</g>
<g fill="none" stroke="#000" stroke-width=".2">
<path d="M26.1 50.9h163.7M26.2 50.8v9.7M189.7 50.8v9.7M26.1 60.4h163.7M74.7 99.6h4M74.7 99.7h4M74.7 99.9h4M74.7 99.4h4M74.7 99.2h4M74.7 99h3.9M74.8 98.8h3.8M74.9 98.6h3.6"/>
<path d="M75 98.5h3.4M75.1 98.3h3.2M75.2 98.2h3M75.4 98.1h2.6M75.5 97.9h2.4M75.7 97.9h2M74.7 100.1h4M74.7 100.3h3.9M74.8 100.5h3.8M74.9 100.7h3.6M75 100.8h3.4M75.1 101h3.2"/>
<path d="M75.2 101.1h3M75.4 101.3h2.6M75.5 101.4h2.4M75.7 101.5h2"/>
</g>
<g font-size="3.9">
<text x="26.4" y="43.5">28-Lead Very Thin Plastic Quad Flat, No Lead (STX) - 4x4x1.0 mm Body [VQFN]</text>
<text x="26.4" y="48.1">With 2.65x2.65 mm Exposed Pad</text>
<text x="76.5" y="171.2">RECOMMENDED LAND PATTERN</text>
</g>
<g font-size="3.2">
<text x="28.4" y="54.7">Note:</text>
<text x="41.1" y="58.3">http://www.microchip.com/packaging</text>
<text x="41.1" y="54.7">For the most current package drawings, please see the Microchip Packaging Specification located at</text>
<text x="106.1" y="73.9">C1</text>
<text x="106.1" y="79.4">X2</text>
<text x="110.4" y="85">EV</text>
<text x="139.2" y="107">ØV</text>
<text x="62.7" y="117">C2 Y2</text>
<text x="73.6" y="121.7">EV</text>
<text x="150.3" y="123.6">G1</text>
<text x="138.3" y="135.8">Y1</text>
<text x="47.9" y="148">SILK SCREEN</text>
<text x="85.4" y="149.1">G2</text>
<text x="128.2" y="154.6">X1</text>
<text x="94.9" y="160.2">E</text>
</g>
<g font-size="2.9">
<text x="104.3" y="176.3">Units</text>
<text x="126" y="176.3">MILLIMETERS</text>
<text x="57.3" y="184.1">Contact Pitch</text>
<text x="89" y="180.2">Dimension Limits</text>
<text x="106.3" y="184.1">E</text>
<text x="117.1" y="180.2">MIN</text>
<text x="129.5" y="184.1">0.40 BSC</text>
<text x="132.3" y="180.2">NOM</text>
<text x="148.4" y="180.2">MAX</text>
<text x="57.3" y="188">Optional Center Pad Width</text>
<text x="57.3" y="191.9">Optional Center Pad Length</text>
<text x="105.5" y="191.9">Y2</text>
<text x="105.5" y="188">X2</text>
<text x="148.7" y="191.9">2.75</text>
<text x="148.7" y="188">2.75</text>
<text x="57.3" y="195.7">Contact Pad Spacing</text>
<text x="105.4" y="195.7">C1</text>
<text x="132.8" y="195.7">4.00</text>
<text x="57.3" y="199.6">Contact Pad Spacing</text>
<text x="57.3" y="203.5">Contact Pad Width (X28)</text>
<text x="105.4" y="199.6">C2</text>
<text x="105.5" y="203.5">X1</text>
<text x="132.8" y="199.6">4.00</text>
<text x="148.7" y="203.5">0.20</text>
<text x="57.3" y="207.4">Contact Pad Length (X28)</text>
<text x="105.5" y="207.4">Y1</text>
<text x="148.7" y="207.4">0.80</text>
<text x="57.3" y="211.3">Contact Pad to Center Pad (X28)</text>
<text x="57.3" y="215.2">Contact Pad to Contact Pad (X24)</text>
<text x="105.3" y="211.3">G1</text>
<text x="105.3" y="215.2">G2</text>
<text x="116.9" y="211.3">0.23</text>
<text x="116.9" y="215.2">0.20</text>
<text x="57.3" y="219.1">Thermal Via Diameter</text>
<text x="106.3" y="219.1">V</text>
<text x="132.8" y="219.1">0.30</text>
<text x="57.3" y="222.9">Thermal Via Pitch</text>
<text x="105.3" y="222.9">EV</text>
<text x="132.8" y="222.9">1.00</text>
<text x="34" y="228.3">Notes:</text>
<text x="34" y="232.9">1. Dimensioning and tolerancing per ASME Y14.5M</text>
<text x="43.6" y="237">BSC: Basic Dimension. Theoretically exact value shown without tolerances.</text>
<text x="34" y="241">2. For best soldering results, thermal vias, if used, should be filled or tented to avoid solder loss during</text>
<text x="38.1" y="244.3">reflow process</text>
<text x="124.3" y="251.7">Microchip Technology Drawing C04-2456 Rev C</text>
<text x="26.6" y="261.3">© 2020 Microchip Technology Inc.</text>
</g>
</svg>
